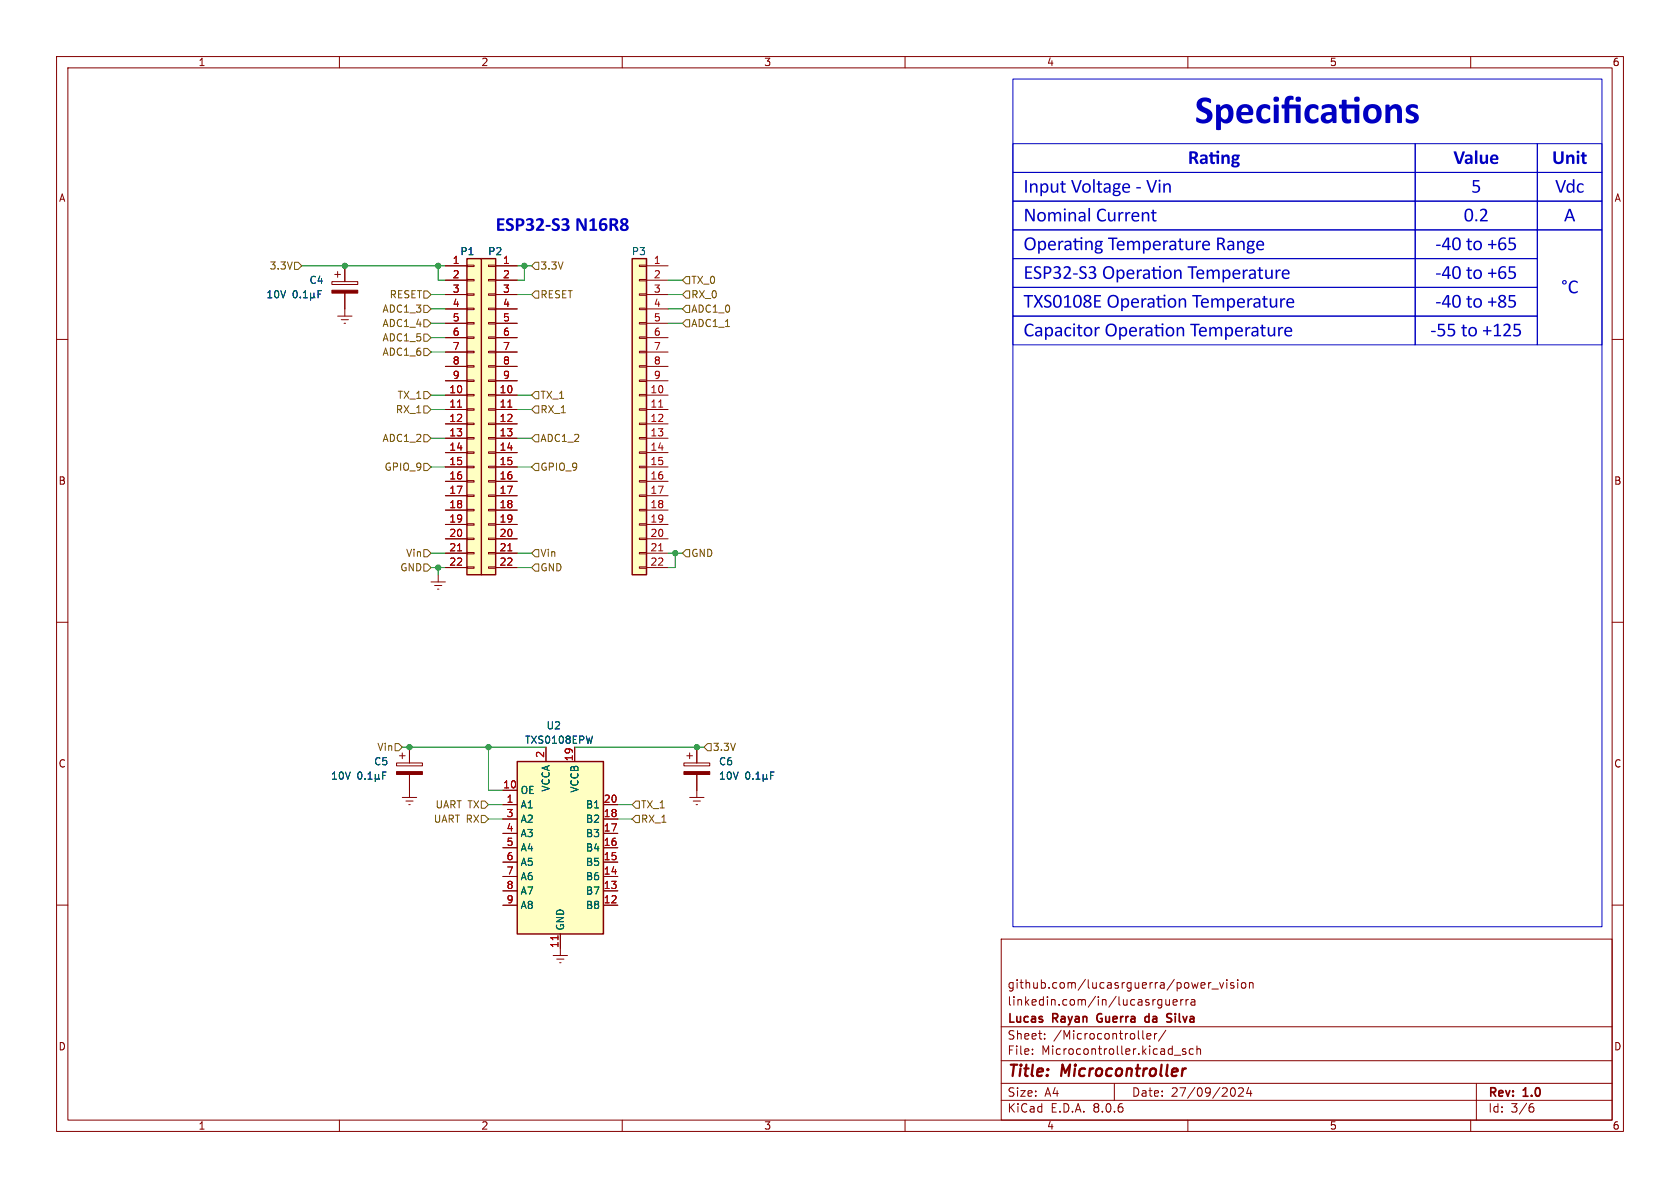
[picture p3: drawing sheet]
<svg xmlns="http://www.w3.org/2000/svg" width="297mm" height="210mm" viewBox="0 0 297 210" stroke-linecap="round" stroke-linejoin="round" font-family="sans-serif">
<g fill="none" stroke="#840000" stroke-width=".18">
<path d="M10 10h277v190h-277zM12 12h273v186h-273zM60 10v2M110 10v2M160 10v2M210 10v2M260 10v2M10 60h2M58.7 49.8h4.5v.5h-4.5zM59.2 48.5h1M59.7 48v1M61 47v2.8"/>
<path d="M61 51.8v2.8M285 60h2M10 110h2M76.2 102.9h2.5M76.8 103.5h1.3M77.3 104.1h.3M77.5 101.6v1.3M285 110h2M70.1 134.9h4.6v.5h-4.6zM70.6 133.6h1M71.1 133.1v1M72.4 132.1v2.8"/>
<path d="M72.4 136.9v4.1M120.9 134.9h4.6v.5h-4.6zM121.4 133.6h1M121.9 133.1v1M123.2 132.1v2.8M123.2 136.9v2.8M10 160h2M71.1 141h2.6M71.8 141.6h1.2M72.3 142.2h.2M285 160h2M177 166h108v32h-108z"/>
<path d="M204.7 177.4l.3 .3 .4-.1M205.4 176.7v1.2l-.3 .3-.4-.1M205.4 176.8l-.4-.1-.3 .3M206.1 176.7l.1 .9 .3 .1 .2-.1M206.7 176.7v1M207.4 177.2l.7-.1-.1-.3-.4-.1-.2 .2 .1 .7h.5M208.7 176.7v1M209.2 176.7l-.3 .1-.2 .2M209.7 176.7v1M210.1 176.7l-.3 .1-.1 .2M210.6 176.8h.6v.9M211.2 177.1h-.5a.29 .29 0 0 0-.2 .3 .29 .29 0 0 0 .2 .3l.5-.1"/>
<path d="M214.1 173.7l-.4 .1M214.2 174.8h1.2M215.6 173.7l.4 1 .3-1M216.9 173.2v.1M216.9 173.7v1M218.1 173.8l-.4-.1-.2 .2 .1 .2 .5 .2v.3h-.6M218.8 173.2v.1M218.8 173.7v1M219.5 173.8l.2-.1 .5 .1v.6l-.1 .2-.4 .1-.2-.1zM220.9 173.8l.2-.1 .4 .1v.9M220.9 173.7v1M60 198v2"/>
<path d="M110 198v2M160 198v2M177 194.5h108M177 191.5h108M177 187.5h108M177 181.5h108M182.5 186.3v.1M182.5 185.5v.1M184.7 183.6v.1M184.7 182.8v.1M197 191.5v3M202 182.2v1.3l.2 .2"/>
<path d="M202.7 183.2l.8-.1-.1-.3-.4-.1-.3 .2 .1 .7h.6M204.1 182.7v1M204.5 182.7l-.3 .1-.1 .2M206.1 182.1l-1.3 2M207.6 186.5h1.1M209.6 185.5l-.4-.1-.2 .2 .1 .2 .5 .2v.3h-.6M210 198v2M211 185.5l-.5-.1-.3 .3v.4l.2 .2h.6M211.6 185.5l.2-.1 .4 .1v.9M211.6 184.9v1.5M218 192.3a.94 .94 0 0 1 0 1.5M219 192.4l.5-.1 .2 .1 .1 .3-.9 1.1h.9"/>
<path d="M220.7 192.2l-.3 1.1h.9M221.1 192.8v1M260 198v2M261 191.5v6.5M270.6 195.7h.3l.3 .3-.1 .5-.5 .1M271 195.1l-.4 .1"/>
</g>
<path d="M209.7 188.9l-.5 .2" fill="none" stroke="#840000" stroke-width=".4"/>
<path d="M194.1 179.4l-.2 .4 .2 .7M203.1 179.8l-.4-.1-.3 .3v.4l.2 .2h.5M206.6 179.9l.4 .1 .1 .4-.3 .3h-.3M206.6 179.2l.5 .1" fill="none" stroke="#840000" stroke-width=".3"/>
<g fill="#840000" stroke="#840000" stroke-width=".18">
<path d="M70.1 136.4h4.6v.5h-4.6z"/>
<path d="M58.7 51.3h4.5v.5h-4.5z"/>
<path d="M120.9 136.4h4.6v.5h-4.6z"/>
</g>
<g fill="none" stroke="#006464" stroke-width=".18">
<path d="M52 51.4h.1a.68 .68 0 0 1 .5 .6 .68 .68 0 0 1-.5 .6 .84 .84 0 0 1-.1-1.2zM53.1 52.5v.1M53.6 52.6h.8M53.6 51.7l.4-.3v1.2M54.9 52.5l.2 .1h.2l.2-.1M54.9 51.8v1.3M55.5 52.5l.2 .1M55.5 51.8v.7M56.2 52h.5M56.8 51.4h-.6v1.2M63.4 136.6l.2-.1a.68 .68 0 0 1 .4 .6 .68 .68 0 0 1-.4 .6l-.2-.1-.2-.3zM64.5 137.6v.1"/>
<path d="M65.1 137.7h.7M65.1 136.8l.3-.3v1.2M66.3 137.6l.2 .1h.3l.1-.1M66.3 136.9v1.3M66.9 137.6l.2 .1M66.9 136.9v.7M67.7 137.1h.4M68.3 136.5h-.6v1.2M131.9 136.6l.2-.1a.68 .68 0 0 1 .5 .6 .68 .68 0 0 1-.5 .6l-.2-.1-.1-.3zM133.1 137.6v.1M133.6 137.7h.8M133.6 136.8l.4-.3v1.2"/>
<path d="M134.9 137.6l.2 .1h.2l.2-.1M134.9 136.9v1.3M135.5 137.6l.2 .1M135.5 136.9v.7M136.2 137.1h.5M136.8 136.5h-.6v1.2"/>
</g>
<path d="M85.1 45.7h2.5v55.9h-2.5z" fill="#ffffc2"/>
<g fill="none" stroke="#840000" stroke-width=".18">
<path d="M86.4 59.6h1.2v.2h-1.2zM86.4 57h1.2v.3h-1.2zM86.4 54.5h1.2v.2h-1.2zM86.4 51.9h1.2v.3h-1.2zM86.4 49.4h1.2v.3h-1.2zM86.4 46.9h1.2v.2h-1.2zM87.6 47h3.8M87.6 49.5h3.8M87.6 52.1h3.8M87.6 54.6h3.8M87.6 57.2h3.8M87.6 59.7h3.8"/>
<path d="M86.4 79.9h1.2v.2h-1.2zM86.4 77.3h1.2v.3h-1.2zM86.4 74.8h1.2v.3h-1.2zM86.4 72.3h1.2v.2h-1.2zM86.4 69.7h1.2v.3h-1.2zM86.4 67.2h1.2v.2h-1.2zM86.4 64.6h1.2v.3h-1.2zM86.4 62.1h1.2v.3h-1.2zM87.6 69.9h3.8M87.6 72.4h3.8M87.6 74.9h3.8M87.6 77.5h3.8"/>
<path d="M87.6 62.2h3.8M87.6 64.8h3.8M87.6 67.3h3.8M86.4 97.7h1.2v.2h-1.2zM86.4 95.1h1.2v.3h-1.2zM86.4 92.6h1.2v.2h-1.2zM86.4 90h1.2v.3h-1.2zM86.4 87.5h1.2v.3h-1.2zM86.4 85h1.2v.2h-1.2zM86.4 82.4h1.2v.3h-1.2zM87.6 80h3.8M87.6 82.6h3.8"/>
<path d="M87.6 85.1h3.8M87.6 87.6h3.8M87.6 90.2h3.8M87.6 92.7h3.8M87.6 95.3h3.8M87.6 97.8h3.8M86.4 100.2h1.2v.3h-1.2zM87.6 100.3h3.8"/>
</g>
<path d="M85.1 45.7h2.5v55.9h-2.5z" fill="none" stroke="#840000" stroke-width=".25"/>
<path d="M89.8 72h.7M89.8 97.4h.7" fill="none" stroke="#a90000" stroke-width=".18"/>
<path d="M111.8 45.7h2.5v55.9h-2.5z" fill="#ffffc2"/>
<g fill="none" stroke="#840000" stroke-width=".18">
<path d="M113 59.6h1.3v.2h-1.3zM113 57h1.3v.3h-1.3zM113 54.5h1.3v.2h-1.3zM113 51.9h1.3v.3h-1.3zM113 49.4h1.3v.3h-1.3zM113 46.9h1.3v.2h-1.3zM114.3 47h3.8M114.3 49.5h3.8M114.3 52.1h3.8M114.3 54.6h3.8M114.3 57.2h3.8M114.3 59.7h3.8"/>
<path d="M113 79.9h1.3v.2h-1.3zM113 77.3h1.3v.3h-1.3zM113 74.8h1.3v.3h-1.3zM113 72.3h1.3v.2h-1.3zM113 69.7h1.3v.3h-1.3zM113 67.2h1.3v.2h-1.3zM113 64.6h1.3v.3h-1.3zM113 62.1h1.3v.3h-1.3zM114.3 69.9h3.8M114.3 72.4h3.8M114.3 74.9h3.8M114.3 77.5h3.8"/>
<path d="M114.3 62.2h3.8M114.3 64.8h3.8M114.3 67.3h3.8M113 97.7h1.3v.2h-1.3zM113 95.1h1.3v.3h-1.3zM113 92.6h1.3v.2h-1.3zM113 90h1.3v.3h-1.3zM113 87.5h1.3v.3h-1.3zM113 85h1.3v.2h-1.3zM113 82.4h1.3v.3h-1.3zM114.3 80h3.8M114.3 82.6h3.8"/>
<path d="M114.3 85.1h3.8M114.3 87.6h3.8M114.3 90.2h3.8M114.3 92.7h3.8M114.3 95.3h3.8M114.3 97.8h3.8M113 100.2h1.3v.3h-1.3zM114.3 100.3h3.8"/>
</g>
<path d="M111.8 45.7h2.5v55.9h-2.5z" fill="none" stroke="#840000" stroke-width=".25"/>
<path d="M116.4 72h.8M116.4 97.4h.8" fill="none" stroke="#a90000" stroke-width=".18"/>
<path d="M82.5 45.7h2.6v55.9h-2.6z" fill="#ffffc2"/>
<g fill="none" stroke="#840000" stroke-width=".18">
<path d="M78.7 47h3.8M78.7 49.5h3.8M78.7 52.1h3.8M78.7 54.6h3.8M78.7 57.2h3.8M78.7 59.7h3.8M82.5 59.6h1.3v.2h-1.3zM82.5 57h1.3v.3h-1.3zM82.5 54.5h1.3v.2h-1.3zM82.5 51.9h1.3v.3h-1.3zM82.5 49.4h1.3v.3h-1.3zM82.5 46.9h1.3v.2h-1.3z"/>
<path d="M78.7 69.9h3.8M78.7 72.4h3.8M78.7 74.9h3.8M78.7 77.5h3.8M78.7 62.2h3.8M78.7 64.8h3.8M78.7 67.3h3.8M82.5 79.9h1.3v.2h-1.3zM82.5 77.3h1.3v.3h-1.3zM82.5 74.8h1.3v.3h-1.3zM82.5 72.3h1.3v.2h-1.3zM82.5 69.7h1.3v.3h-1.3z"/>
<path d="M82.5 67.2h1.3v.2h-1.3zM82.5 64.6h1.3v.3h-1.3zM82.5 62.1h1.3v.3h-1.3zM78.7 80h3.8M78.7 82.6h3.8M78.7 85.1h3.8M78.7 87.6h3.8M78.7 90.2h3.8M78.7 92.7h3.8M78.7 95.3h3.8M78.7 97.8h3.8M82.5 97.7h1.3v.2h-1.3z"/>
<path d="M82.5 95.1h1.3v.3h-1.3zM82.5 92.6h1.3v.2h-1.3zM82.5 90h1.3v.3h-1.3zM82.5 87.5h1.3v.3h-1.3zM82.5 85h1.3v.2h-1.3zM82.5 82.4h1.3v.3h-1.3zM78.7 100.3h3.8M82.5 100.2h1.3v.3h-1.3z"/>
</g>
<path d="M82.5 45.7h2.6v55.9h-2.6z" fill="none" stroke="#840000" stroke-width=".25"/>
<path d="M80.9 72h.7M80.9 97.4h.7" fill="none" stroke="#a90000" stroke-width=".18"/>
<path d="M91.4 134.6h15.3v30.5h-15.3z" fill="#ffffc2"/>
<path d="M91.4 134.6h15.3v30.5h-15.3z" fill="none" stroke="#840000" stroke-width=".25"/>
<g fill="none" stroke="#840000" stroke-width=".18">
<path d="M59.7 55.9h2.5M60.3 56.5h1.3M60.8 57.2h.3M61 54.6v1.3M88.9 139.7h2.5M96.5 132.1v2.5M101.6 132.1v2.5M123.2 139.7v1.3M88.9 142.2h2.5M88.9 157.5h2.5M88.9 154.9h2.5M88.9 152.4h2.5"/>
<path d="M88.9 149.9h2.5M88.9 147.3h2.5M88.9 144.8h2.5M106.7 142.2h2.5M106.7 157.5h2.5M106.7 154.9h2.5M106.7 152.4h2.5M106.7 149.9h2.5M106.7 147.3h2.5M106.7 144.8h2.5M121.9 141h2.6M122.6 141.6h1.2"/>
<path d="M123.1 142.2h.2M88.9 160h2.5M97.8 168.9h2.5M98.4 169.5h1.3M98.9 170.2h.3M99.1 165.1v3.8M106.7 160h2.5"/>
</g>
<path d="M98.6 165.4v.7" fill="none" stroke="#a90000" stroke-width=".18"/>
<path d="M104.7 130.1l-.3 1.3" fill="none" stroke="#006464" stroke-width=".18"/>
<g fill="none" stroke="#725600" stroke-width=".18">
<path d="M52.1 46.4h.6l.6 .6-.6 .6h-.6zM74.9 56.5h.7l.6 .7-.6 .6h-.7zM74.9 59.1h.7l.6 .6-.6 .6h-.7zM74.9 51.4h.7l.6 .7-.6 .6h-.7zM74.9 54h.7l.6 .6-.6 .6h-.7zM94.6 46.4h.6v1.2h-.6l-.6-.6zM94.6 51.4h.6v1.3h-.6l-.6-.6zM120.6 49.5l.7-.6h.6v1.3h-.6zM120.6 57.2l.7-.7h.6v1.3h-.6zM121.3 54h.6v1.2h-.6l-.7-.6zM121.3 51.4h.6v1.3h-.6l-.7-.6zM74.9 61.6h.7l.6 .6-.6 .7h-.7z"/>
<path d="M74.9 71.8h.7l.6 .6-.6 .6h-.7zM74.9 69.2h.7l.6 .7-.6 .6h-.7zM74.9 76.8h.7l.6 .7-.6 .6h-.7zM94.6 76.8h.6v1.3h-.6l-.6-.6zM94.6 71.8h.6v1.2h-.6l-.6-.6zM94.6 69.2h.6v1.3h-.6l-.6-.6zM74.9 99.7h.7l.6 .6-.6 .7h-.7zM74.9 97.2h.7l.6 .6-.6 .6h-.7zM74.9 81.9h.7l.6 .7-.6 .6h-.7zM94.6 97.2h.6v1.2h-.6l-.6-.6zM94.6 99.7h.6v1.3h-.6l-.6-.7zM94.6 81.9h.6v1.3h-.6l-.6-.6z"/>
<path d="M121.3 97.2h.6v1.2h-.6l-.7-.6zM69.8 131.4h.7l.6 .7-.6 .6h-.7zM125.1 131.4h.6v1.3h-.6l-.6-.6zM85.1 144.1h.6l.7 .7-.7 .6h-.6zM85.1 141.6h.6l.7 .6-.7 .7h-.6zM111.8 144.8l.6-.7h.6v1.3h-.6zM112.4 141.6h.6v1.3h-.6l-.6-.7z"/>
</g>
<path d="M250.2 35.6h21.6v5h-21.6zM250.2 30.5h21.6v5.1h-21.6zM250.2 25.4h21.6v5.1h-21.6zM271.8 35.6h11.4v5h-11.4zM271.8 25.4h11.4v5.1h-11.4zM271.8 30.5h11.4v5.1h-11.4zM250.2 45.7h21.6v5.1h-21.6zM250.2 55.9h21.6v5.1h-21.6zM250.2 50.8h21.6v5.1h-21.6zM250.2 40.6h21.6v5.1h-21.6zM271.8 40.6h11.4v20.4h-11.4z" fill="none" stroke="#0000c2" stroke-width=".18"/>
<g fill="#0000c2">
<path d="M276.2 49.6a.42 .42 0 0 1 .7 .1 .42 .42 0 0 1-.2 .6 .42 .42 0 0 1-.6-.4h.3a.21 .21 0 0 0 .2 .2 .21 .21 0 0 0 .1-.4 .21 .21 0 0 0-.3 .1l-.3 .1z"/>
<path d="M277.7 49.8a.7 .7 0 0 1 .7-.3 .7 .7 0 0 1 .5 .5v.1a.76 .76 0 0 0-1-.2 .76 .76 0 0 0-.3 1 .74 .74 0 0 0 .5 .7 .74 .74 0 0 0 .8-.2 .72 .72 0 0 1-.5 .5 .72 .72 0 0 1-.7-.2 1.44 1.44 0 0 1 0-1.9z"/>
</g>
<path d="M179.1 14h104.1v149.8h-104.1zM179.1 30.5h71.1v5.1h-71.1zM179.1 25.4h71.1v5.1h-71.1zM179.1 35.6h71.1v5h-71.1zM179.1 55.9h71.1v5.1h-71.1zM179.1 40.6h71.1v5.1h-71.1zM179.1 45.7h71.1v5.1h-71.1zM179.1 50.8h71.1v5.1h-71.1z" fill="none" stroke="#0000c2" stroke-width=".18"/>
<g fill="none" stroke="#009600" stroke-width=".18">
<path d="M53.3 47h25.4M76.2 52.1h2.5M76.2 54.6h2.5M76.2 57.2h2.5M76.2 59.7h2.5M77.5 47v2.5h1.2M91.4 52.1h2.6M91.4 47h2.6M92.7 47v2.5h-1.3M118.1 52.1h2.5M118.1 49.5h2.5M118.1 54.6h2.5"/>
<path d="M118.1 57.2h2.5M76.2 77.5h2.5M76.2 72.4h2.5M76.2 69.9h2.5M76.2 62.2h2.5M91.4 77.5h2.6M91.4 72.4h2.6M91.4 69.9h2.6M76.2 97.8h2.5M76.2 82.6h2.5M91.4 97.8h2.6M91.4 82.6h2.6"/>
<path d="M118.1 97.8h2.5M119.4 97.8v2.5h-1.3M76.2 100.3h2.5M77.5 100.3v1.3M91.4 100.3h2.6M71.1 132.1h25.4M86.4 132.1v7.6h2.5M101.6 132.1h22.9M86.4 142.2h2.5M86.4 144.8h2.5M109.2 142.2h2.6M109.2 144.8h2.6"/>
</g>
<g fill="none" stroke="#840000" stroke-width=".18">
<path d="M61 47v2.8M61 51.8v2.8M78.7 47h3.8M78.7 49.5h3.8M78.7 52.1h3.8M78.7 54.6h3.8M78.7 57.2h3.8M78.7 59.7h3.8M87.6 47h3.8M87.6 49.5h3.8M87.6 52.1h3.8M87.6 54.6h3.8"/>
<path d="M87.6 57.2h3.8M87.6 59.7h3.8M78.7 69.9h3.8M78.7 72.4h3.8M78.7 74.9h3.8M78.7 77.5h3.8M78.7 62.2h3.8M78.7 64.8h3.8M78.7 67.3h3.8M87.6 69.9h3.8M87.6 72.4h3.8M87.6 74.9h3.8"/>
<path d="M87.6 77.5h3.8M87.6 62.2h3.8M87.6 64.8h3.8M87.6 67.3h3.8M78.7 80h3.8M78.7 82.6h3.8M78.7 85.1h3.8M78.7 87.6h3.8M78.7 90.2h3.8M78.7 92.7h3.8M78.7 95.3h3.8M78.7 97.8h3.8"/>
<path d="M87.6 80h3.8M87.6 82.6h3.8M87.6 85.1h3.8M87.6 87.6h3.8M87.6 90.2h3.8M87.6 92.7h3.8M87.6 95.3h3.8M87.6 97.8h3.8M78.7 100.3h3.8M87.6 100.3h3.8M72.4 132.1v2.8M72.4 136.9v2.8"/>
<path d="M88.9 139.7h2.5M96.5 132.1v2.5M101.6 132.1v2.5M123.2 132.1v2.8M123.2 136.9v2.8M88.9 142.2h2.5M88.9 157.5h2.5M88.9 154.9h2.5M88.9 152.4h2.5M88.9 149.9h2.5M88.9 147.3h2.5M88.9 144.8h2.5"/>
<path d="M106.7 142.2h2.5M106.7 157.5h2.5M106.7 154.9h2.5M106.7 152.4h2.5M106.7 149.9h2.5M106.7 147.3h2.5M106.7 144.8h2.5M88.9 160h2.5M99.1 165.1v2.5M106.7 160h2.5"/>
</g>
<path d="M80.9 72h.7M89.8 72h.7M80.9 97.4h.7M89.8 97.4h.7M98.6 165.4v.7" fill="none" stroke="#a90000" stroke-width=".18"/>
<g fill="none" stroke="#006464" stroke-width=".18">
<path d="M52 51.4h.1a.68 .68 0 0 1 .5 .6 .68 .68 0 0 1-.5 .6 .84 .84 0 0 1-.1-1.2zM53.1 52.5v.1M53.6 52.6h.8M53.6 51.7l.4-.3v1.2M54.9 52.5l.2 .1h.2l.2-.1M54.9 51.8v1.3M55.5 52.5l.2 .1M55.5 51.8v.7M56.2 52h.5M56.8 51.4h-.6v1.2M63.4 136.6l.2-.1a.68 .68 0 0 1 .4 .6 .68 .68 0 0 1-.4 .6l-.2-.1-.2-.3zM64.5 137.6v.1"/>
<path d="M65.1 137.7h.7M65.1 136.8l.3-.3v1.2M66.3 137.6l.2 .1h.3l.1-.1M66.3 136.9v1.3M66.9 137.6l.2 .1M66.9 136.9v.7M67.7 137.1h.4M68.3 136.5h-.6v1.2M104.7 130.1l-.3 1.3M131.9 136.6l.2-.1a.68 .68 0 0 1 .5 .6 .68 .68 0 0 1-.5 .6l-.2-.1-.1-.3zM133.1 137.6v.1M133.6 137.7h.8"/>
<path d="M133.6 136.8l.4-.3v1.2M134.9 137.6l.2 .1h.2l.2-.1M134.9 136.9v1.3M135.5 137.6l.2 .1M135.5 136.9v.7M136.2 137.1h.5M136.8 136.5h-.6v1.2"/>
</g>
<g fill="#009600" stroke="#009600" stroke-width=".18">
<circle cx="92.7" cy="47" r=".46"/>
<circle cx="77.5" cy="100.3" r=".46"/>
<circle cx="123.2" cy="132.1" r=".46"/>
<circle cx="86.4" cy="132.1" r=".46"/>
<circle cx="119.4" cy="97.8" r=".46"/>
<circle cx="72.4" cy="132.1" r=".46"/>
<circle cx="77.5" cy="47" r=".46"/>
<circle cx="61" cy="47" r=".46"/>
</g>
<text font-size="7" fill="#0000c2" x="211.2" y="23.2">Specifications</text>
<g font-size="3.5" fill="#0000c2">
<text x="210" y="29.7">Rating</text>
<text x="256.9" y="29.7">Value</text>
<text x="274.4" y="29.7">Unit</text>
<text x="180.9" y="34.8">Input Voltage- Vin</text>
<text x="260.1" y="34.8">5</text>
<text x="274.9" y="34.8">Vdc</text>
<text x="87.6" y="41.2">ESP32-S3</text>
<text x="101.7" y="41.2">N16R8</text>
<text x="180.9" y="39.9">NominalCurrent</text>
<text x="258.8" y="39.9">0.2</text>
<text x="276.5" y="39.9">A</text>
<text x="180.9" y="45">OperatingTemperatureRange</text>
<text x="253.8" y="45">-40to +65</text>
<text x="180.9" y="50">ESP32-S3</text>
<text x="194.8" y="50">OperationTemperature</text>
<text x="253.8" y="50">-40to +65</text>
<text x="180.9" y="55.1">TXS0108E</text>
<text x="195.6" y="55.1">OperationTemperature</text>
<text x="253.8" y="55.1">-40to +85</text>
<text x="180.9" y="60.2">CapacitorOperationTemperature</text>
<text x="252.9" y="60.2">-55to +125</text>
</g>
<g font-size="2.8" fill="#840000">
<text x="178" y="190.9">Title:</text>
<text x="187.7" y="190.9">Microcontroller</text>
</g>
<g font-size="2.1" fill="#840000">
<text x="178" y="178">linkedin.com/in/lucasrguerra</text>
<text x="178" y="175">github.com/lucasrguerra/power_vision</text>
<text x="178" y="184">Sheet:</text>
<text x="178" y="181.2">Lucas</text>
<text x="186.2" y="181.2">Rayan</text>
<text x="186.2" y="184">/Microcontroller/</text>
<text x="194.6" y="181.2">Guerra</text>
<text x="203.7" y="181.2">da</text>
<text x="208.2" y="181.2">Silva</text>
<text x="178" y="186.7">File:</text>
<text x="184.1" y="186.7">Microcontroller.kicad_sch</text>
<text x="178" y="196.9">KiCad</text>
<text x="178" y="194.1">Size:</text>
<text x="184.7" y="194.1">A4</text>
<text x="185.7" y="196.9">E.D.A.</text>
<text x="193.3" y="196.9">8.0.6</text>
<text x="200" y="194.1">Date:</text>
<text x="207" y="194.1">27/09/2024</text>
<text x="263" y="194.3">Rev:</text>
<text x="263" y="196.9">Id:</text>
<text x="267.1" y="196.9">3/6</text>
<text x="269.4" y="194.3">1.0</text>
</g>
<g font-size="1.8" fill="#840000">
<text x="35" y="11.9">1</text>
<text x="85" y="11.9">2</text>
<text x="135" y="11.9">3</text>
<text x="185" y="11.9">4</text>
<text x="235" y="11.9">5</text>
<text x="285" y="11.9">6</text>
<text x="10.3" y="35.9">A</text>
<text x="285.3" y="35.9">A</text>
<text x="10.3" y="85.9">B</text>
<text x="285.3" y="85.9">B</text>
<text x="10.3" y="135.9">C</text>
<text x="285.3" y="135.9">C</text>
<text x="10.3" y="185.9">D</text>
<text x="285.3" y="185.9">D</text>
<text x="35" y="199.9">1</text>
<text x="85" y="199.9">2</text>
<text x="135" y="199.9">3</text>
<text x="185" y="199.9">4</text>
<text x="235" y="199.9">5</text>
<text x="285" y="199.9">6</text>
</g>
<g font-size="1.8" fill="#725600">
<text x="47.6" y="47.9">3.3V</text>
<text x="95.4" y="47.9">3.3V</text>
<text x="68.8" y="52.9">RESET</text>
<text x="95.4" y="52.9">RESET</text>
<text x="122.1" y="50.4">TX_0</text>
<text x="122.1" y="52.9">RX_0</text>
<text x="67.5" y="58">ADC1_4</text>
<text x="67.5" y="55.5">ADC1_3</text>
<text x="122.1" y="55.5">ADC1_0</text>
<text x="122.1" y="58">ADC1_1</text>
<text x="67.5" y="63.1">ADC1_6</text>
<text x="67.5" y="60.6">ADC1_5</text>
<text x="70.2" y="70.7">TX_1</text>
<text x="95.4" y="70.7">TX_1</text>
<text x="69.9" y="73.3">RX_1</text>
<text x="95.4" y="73.3">RX_1</text>
<text x="67.5" y="78.3">ADC1_2</text>
<text x="67.9" y="83.4">GPIO_9</text>
<text x="95.4" y="83.4">GPIO_9</text>
<text x="95.4" y="78.3">ADC1_2</text>
<text x="70.7" y="101.2">GND</text>
<text x="71.7" y="98.7">Vin</text>
<text x="95.4" y="98.7">Vin</text>
<text x="95.4" y="101.2">GND</text>
<text x="122.1" y="98.7">GND</text>
<text x="66.6" y="132.9">Vin</text>
<text x="125.9" y="132.9">3.3V</text>
<text x="76.9" y="143.1">UART TX</text>
<text x="113.2" y="143.1">TX_1</text>
<text x="76.6" y="145.6">UART RX</text>
<text x="113.2" y="145.6">RX_1</text>
</g>
<g font-size="1.8" fill="#a90000">
<text x="79.9" y="46.7">1</text>
<text x="88.8" y="46.7">1</text>
<text x="115.5" y="46.7">1</text>
<text x="79.9" y="49.3">2</text>
<text x="79.9" y="51.8">3</text>
<text x="88.8" y="49.3">2</text>
<text x="88.8" y="51.8">3</text>
<text x="115.5" y="49.3">2</text>
<text x="115.5" y="51.8">3</text>
<text x="79.9" y="54.4">4</text>
<text x="79.9" y="56.9">5</text>
<text x="79.9" y="59.4">6</text>
<text x="88.8" y="54.4">4</text>
<text x="88.8" y="56.9">5</text>
<text x="88.8" y="59.4">6</text>
<text x="115.5" y="54.4">4</text>
<text x="115.5" y="56.9">5</text>
<text x="115.5" y="59.4">6</text>
<text x="79.9" y="62">7</text>
<text x="79.9" y="64.5">8</text>
<text x="88.8" y="62">7</text>
<text x="88.8" y="64.5">8</text>
<text x="115.5" y="62">7</text>
<text x="115.5" y="64.5">8</text>
<text x="79.3" y="69.6">10</text>
<text x="79.9" y="67.1">9</text>
<text x="88.2" y="69.6">10</text>
<text x="88.8" y="67.1">9</text>
<text x="114.9" y="69.6">10</text>
<text x="115.5" y="67.1">9</text>
<text x="79.3" y="72.1">11</text>
<text x="79.3" y="74.7">12</text>
<text x="79.3" y="77.2">13</text>
<text x="88.2" y="72.1">11</text>
<text x="88.2" y="74.7">12</text>
<text x="88.2" y="77.2">13</text>
<text x="114.9" y="72.1">11</text>
<text x="114.9" y="74.7">12</text>
<text x="114.9" y="77.2">13</text>
<text x="79.3" y="79.8">14</text>
<text x="79.3" y="82.3">15</text>
<text x="88.2" y="79.8">14</text>
<text x="88.2" y="82.3">15</text>
<text x="114.9" y="79.8">14</text>
<text x="114.9" y="82.3">15</text>
<text x="79.3" y="84.8">16</text>
<text x="79.3" y="87.4">17</text>
<text x="79.3" y="89.9">18</text>
<text x="88.2" y="84.8">16</text>
<text x="88.2" y="87.4">17</text>
<text x="88.2" y="89.9">18</text>
<text x="114.9" y="84.8">16</text>
<text x="114.9" y="87.4">17</text>
<text x="114.9" y="89.9">18</text>
<text x="79.3" y="92.5">19</text>
<text x="79.3" y="95">20</text>
<text x="88.2" y="92.5">19</text>
<text x="88.2" y="95">20</text>
<text x="114.9" y="92.5">19</text>
<text x="114.9" y="95">20</text>
<text x="79.3" y="97.5">21</text>
<text x="79.3" y="100.1">22</text>
<text x="88.2" y="97.5">21</text>
<text x="88.2" y="100.1">22</text>
<text x="114.9" y="97.5">21</text>
<text x="114.9" y="100.1">22</text>
<text x="96.3" y="134.1" transform="rotate(-90 96.3 134.1)">2</text>
<text x="101.3" y="134.7" transform="rotate(-90 101.3 134.7)">19</text>
<text x="88.9" y="139.4">10</text>
<text x="89.5" y="142">1</text>
<text x="106.6" y="142">20</text>
<text x="89.5" y="144.5">3</text>
<text x="89.5" y="147.1">4</text>
<text x="89.5" y="149.6">5</text>
<text x="106.6" y="149.6">16</text>
<text x="106.6" y="147.1">17</text>
<text x="106.6" y="144.5">18</text>
<text x="89.5" y="152.1">6</text>
<text x="89.5" y="154.7">7</text>
<text x="106.6" y="154.7">14</text>
<text x="106.6" y="152.1">15</text>
<text x="89.5" y="157.2">8</text>
<text x="89.5" y="159.8">9</text>
<text x="106.6" y="159.8">12</text>
<text x="106.6" y="157.2">13</text>
<text x="98.8" y="167.7" transform="rotate(-90 98.8 167.7)">11</text>
</g>
<g font-size="1.8" fill="#006464">
<text x="81.3" y="45.3">P1</text>
<text x="86.2" y="45.3">P2</text>
<text x="111.6" y="45.3">P3</text>
<text x="47" y="52.9">10V</text>
<text x="54.6" y="50.4">C4</text>
<text x="92.7" y="131.7">TXS0108EPW</text>
<text x="96.5" y="129.1">U2</text>
<text x="66" y="135.5">C5</text>
<text x="127" y="135.5">C6</text>
<text x="58.4" y="138">10V</text>
<text x="91.9" y="143.1">A1</text>
<text x="91.9" y="140.6">OE</text>
<text x="97.4" y="140" transform="rotate(-90 97.4 140)">VCCA</text>
<text x="102.5" y="140.2" transform="rotate(-90 102.5 140.2)">VCCB</text>
<text x="103.5" y="143.1">B1</text>
<text x="127" y="138">10V</text>
<text x="91.9" y="145.6">A2</text>
<text x="91.9" y="148.2">A3</text>
<text x="103.5" y="148.2">B3</text>
<text x="103.5" y="145.6">B2</text>
<text x="91.9" y="150.7">A4</text>
<text x="91.9" y="153.3">A5</text>
<text x="91.9" y="155.8">A6</text>
<text x="103.5" y="155.8">B6</text>
<text x="103.5" y="153.3">B5</text>
<text x="103.5" y="150.7">B4</text>
<text x="91.9" y="158.3">A7</text>
<text x="91.9" y="160.9">A8</text>
<text x="103.5" y="160.9">B8</text>
<text x="103.5" y="158.3">B7</text>
<text x="99.9" y="164.6" transform="rotate(-90 99.9 164.6)">GND</text>
</g>
</svg>
